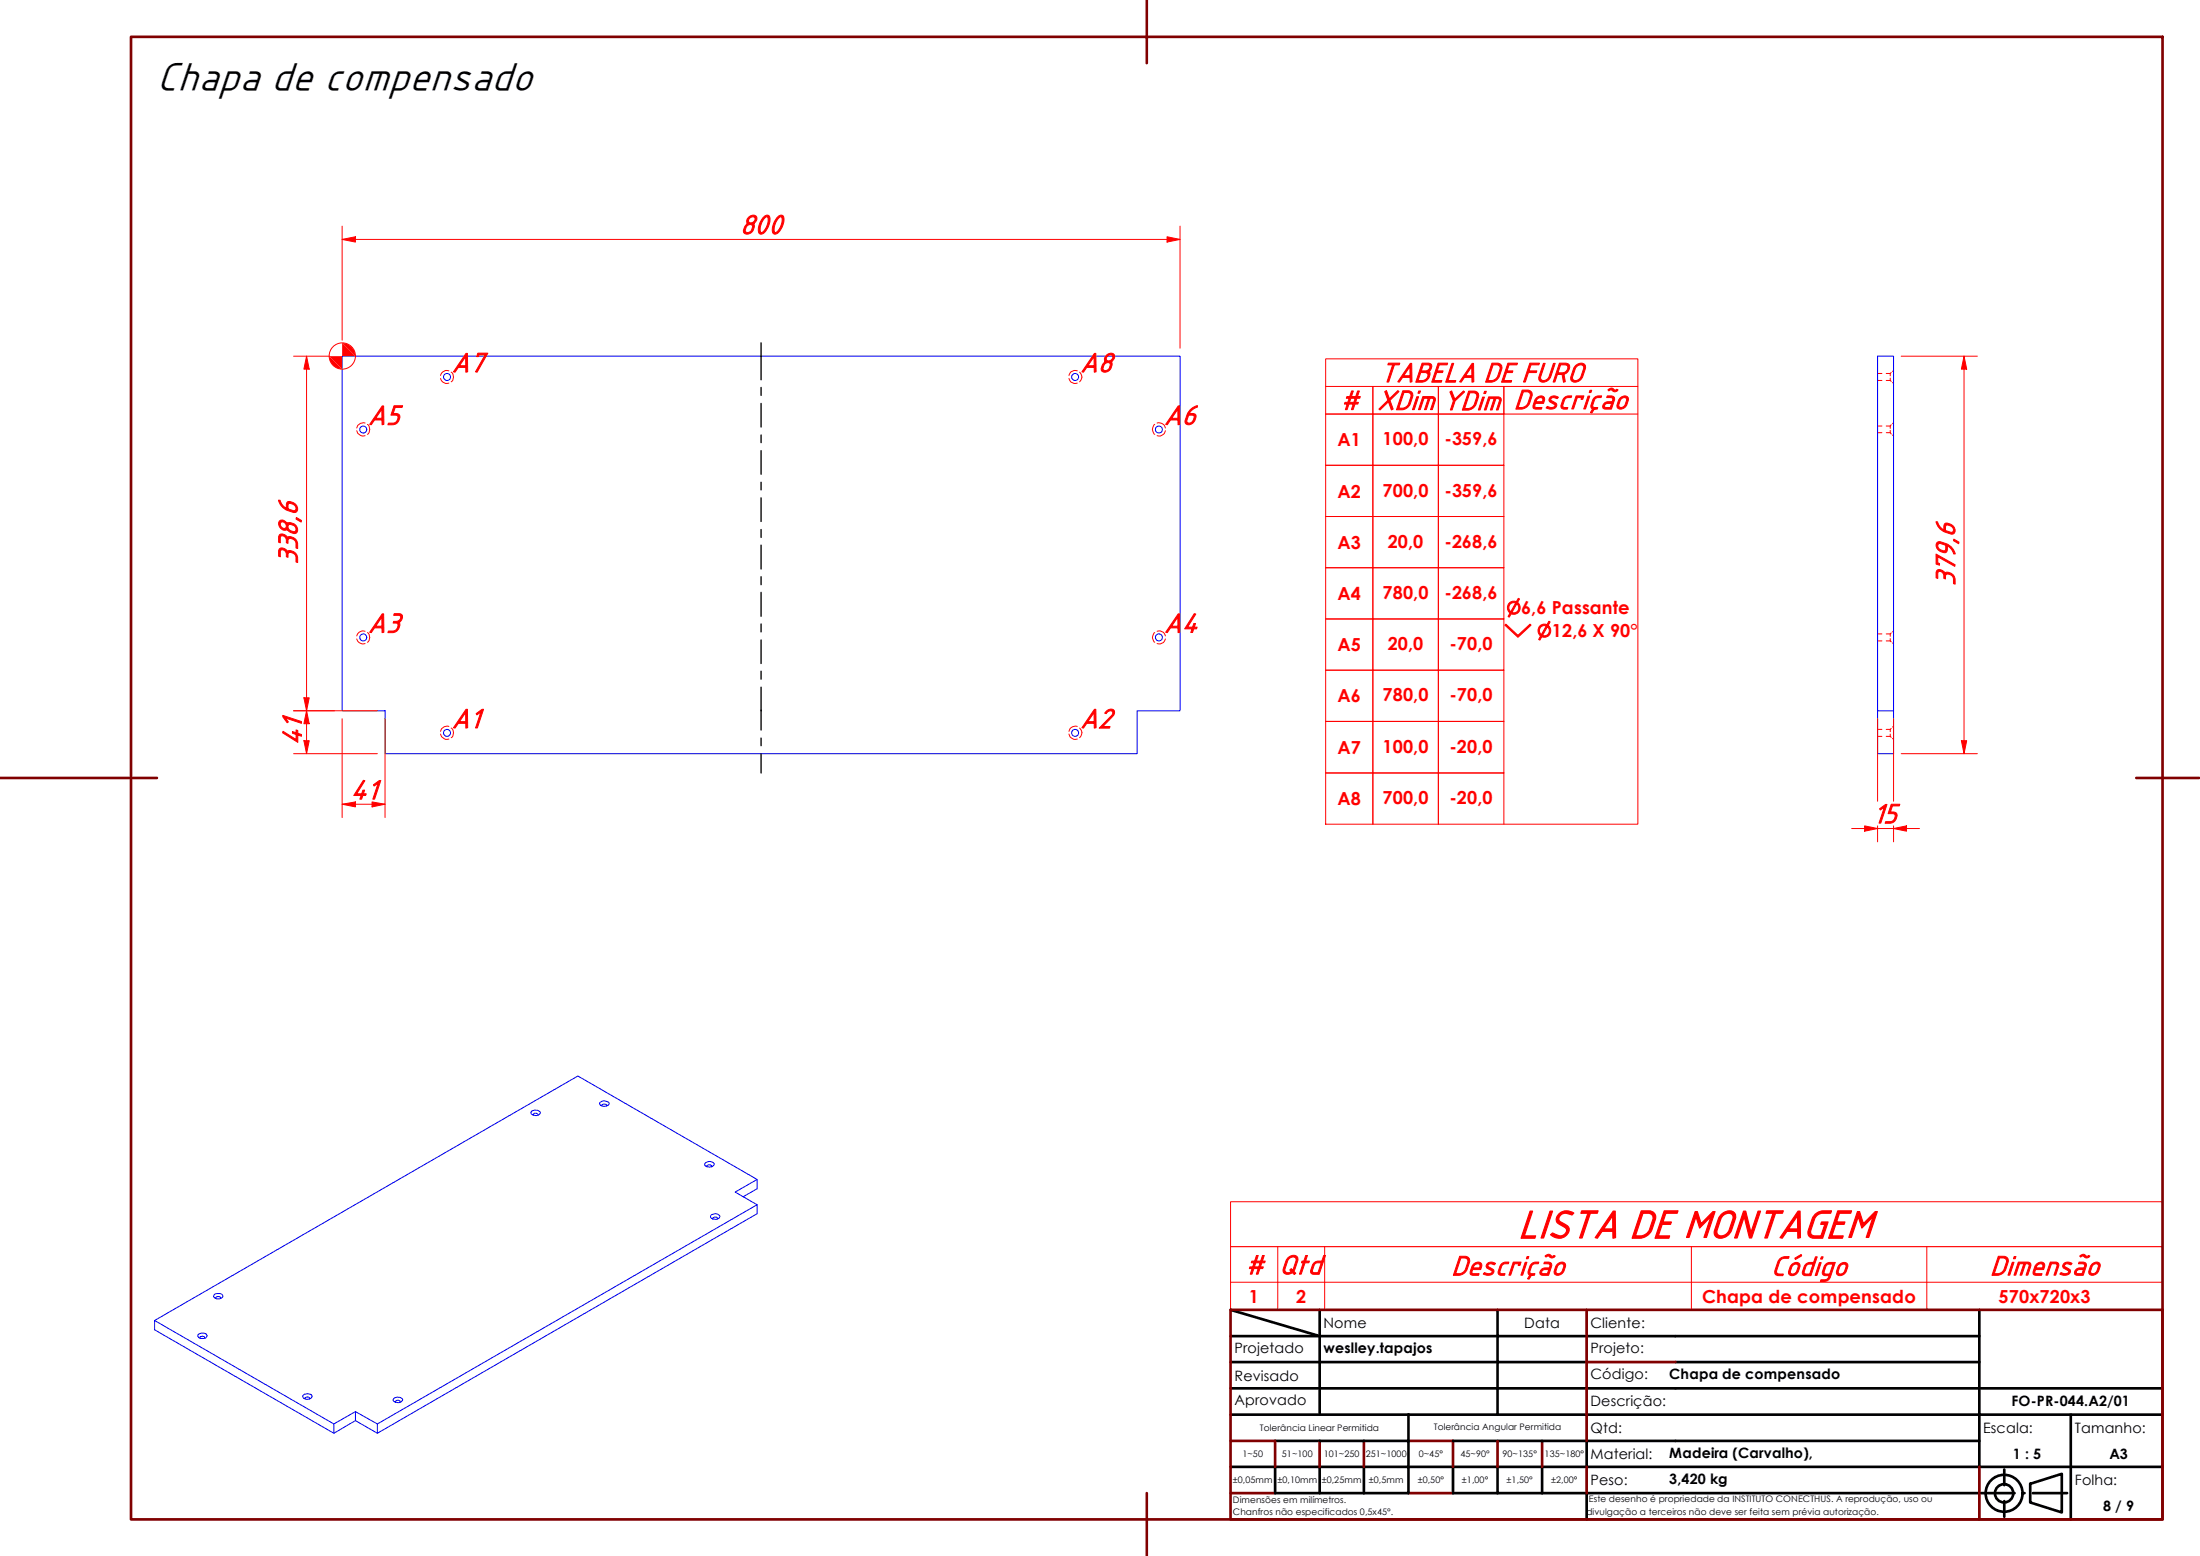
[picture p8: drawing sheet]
<svg xmlns="http://www.w3.org/2000/svg" width="420mm" height="297mm" viewBox="0 0 420 297" stroke-linecap="round" stroke-linejoin="round" font-family="sans-serif">
<!-- layer: Hidden ABNT -->
<g fill="none" stroke="#f00" stroke-width=".19">
<path d="M84.1 72.2a1.22 1.22 0 0 0 1.6 .9M85.7 70.8a1.27 1.27 0 0 0-1.6 .9M86.2 71a1.18 1.18 0 0 1 0 1.9M204.2 72.2a1.15 1.15 0 0 0 1.5 .9M205.7 70.8a1.27 1.27 0 0 0-1.5 .9M206.2 71a1.18 1.18 0 0 1 0 1.9M358.6 71.3h.8M358.6 72.6h.8M360.2 71.3h.8M360.2 72.6h.8M361 72.2v.4M361 72.6l.2 .2"/>
<path d="M361.2 71.1l-.2 .2v.4M361.4 73l.2 .2M361.6 70.7l-.2 .2M68.1 82.2a1.31 1.31 0 0 0 1.6 1M69.7 80.8h-.5a1.26 1.26 0 0 0-1.1 .9M70.2 81a1.24 1.24 0 0 1 0 1.9M220.5 81a1.24 1.24 0 0 0 0 1.9M221 80.8h.6a1.11 1.11 0 0 1 1 .9M222.6 82.2a1.22 1.22 0 0 1-1.6 1M358.6 82.6h.8M358.6 81.3h.8M360.2 82.6h.8"/>
<path d="M360.2 81.3h.8M361 81.3v.5M361 82.2v.4M361 82.6l.2 .3M361.2 81.1l-.2 .2M361.4 83l.2 .2M361.6 80.7l-.2 .2M68.1 122a1.22 1.22 0 0 0 1.6 .9M69.7 120.5a1.27 1.27 0 0 0-1.6 .9M70.2 120.8a1.18 1.18 0 0 1 0 1.8M85.7 138.7h-.9a1.05 1.05 0 0 0-.7 .9M86.2 139a1.18 1.18 0 0 1 0 1.8"/>
<path d="M205.7 138.7h-.6a1.11 1.11 0 0 0-.9 .9M206.2 139a1.18 1.18 0 0 1 0 1.8M220.5 120.8a1.18 1.18 0 0 0 0 1.8M221 120.5a1.27 1.27 0 0 1 1.6 .9M222.6 122a1.15 1.15 0 0 1-1.6 .9M358.6 139.2h.8M358.6 122.4h.8M358.6 121h.8M360.2 139.2h.8M360.2 122.4h.8M360.2 121h.8M361 121v.5"/>
<path d="M361 121.9v.5M361 122.4l.2 .1M361.2 139.1l-.2 .1v.5M361.2 120.8l-.2 .2M361.4 122.7l.2 .2M361.6 138.6l-.2 .2M361.6 120.4l-.2 .2M84.1 140.1a1.31 1.31 0 0 0 1.6 1M204.2 140.1a1.22 1.22 0 0 0 1.5 1M358.6 140.6h.8M360.2 140.6h.8M361 140.1v.5"/>
<path d="M361 140.6l.2 .2M361.4 141l.2 .1"/>
</g>
<!-- layer: Visible ABNT -->
<g fill="none" stroke="#00f" stroke-width=".19">
<path d="M65.3 68h160.1v67.7h-8.2v8.2h-143.7v-8.2h-8.2zM358.6 135.7h3v8.2h-3v-75.9h3v67.7M101.6 212.1a1.09 1.09 0 0 1 1.6 .4 1.03 1.03 0 0 1-1.8 0zM101.9 212.9a.45 .45 0 0 1 .4-.4 .45 .45 0 0 1 .4 .4M114.6 210.4a1.11 1.11 0 0 1 1.7 .3 1.13 1.13 0 0 1-1.8 0zM115 211.1a.41 .41 0 0 1 .2-.4 .41 .41 0 0 1 .5 .1l.2 .1-.1 .2M134.7 222a1.05 1.05 0 0 1 1.7 .3 1.09 1.09 0 0 1-1.8 0zM135.1 222.7a.41 .41 0 0 1 .2-.4 .41 .41 0 0 1 .5 .1l.2 .2-.1 .1M135.8 232a1.05 1.05 0 0 1 1.7 .3 1.03 1.03 0 0 1-1.8 0zM136.1 232.7a.45 .45 0 0 1 .5-.4 .45 .45 0 0 1 .4 .4M141.9 228.5l2.7-1.6v-1.7l-34.2-19.8-80.9 46.7M144.6 225.2l-4.2 2.4 4.2 2.4"/>
<path d="M37.8 254.8a1.18 1.18 0 0 1 1.8 .2 1.07 1.07 0 0 1-1.8 .1zM38.2 255.4a.41 .41 0 0 1 .3-.3 .41 .41 0 0 1 .4 0l.2 .2v.1M40.9 247.2a1.2 1.2 0 0 1 1.6 .1 .93 .93 0 0 1-1.5 .5l-.2-.4zM41.2 247.9a.49 .49 0 0 1 .5-.4 .49 .49 0 0 1 .5 .3l-.1 .1M58 266.3a1.21 1.21 0 0 1 1.6 .3 1.02 1.02 0 0 1-.9 .5 1.02 1.02 0 0 1-.9-.5zM58.3 267.1a.41 .41 0 0 1 .2-.4 .41 .41 0 0 1 .5 0l.2 .2-.1 .2M63.8 271.8l-34.3-19.7v1.8l34.3 19.7 4.1-2.4 4.2 2.4 72.5-41.9v-1.7l-72.5 41.8v1.8M67.9 271.2v-1.7l4.2 2.3M67.9 269.5l-4.1 2.3v1.8M75.3 266.9a1.09 1.09 0 0 1 1.6 .4 1.09 1.09 0 0 1-1.8 0zM75.6 267.7a.41 .41 0 0 1 .2-.4 .41 .41 0 0 1 .5 .1l.2 .1-.1 .2"/>
<circle cx="85.4" cy="72" r=".67"/>
<circle cx="205.3" cy="72" r=".67"/>
<circle cx="69.4" cy="82" r=".67"/>
<circle cx="221.3" cy="82" r=".67"/>
<circle cx="69.4" cy="121.7" r=".67"/>
<circle cx="85.4" cy="139.9" r=".67"/>
<circle cx="205.3" cy="139.9" r=".67"/>
<circle cx="221.3" cy="121.7" r=".67"/>
</g>
<path d="M244 238v12M253 238v12M323 238v12M368 238v12M413 238v-8.6h-178v20.6h178v-5.2h-178" fill="none" stroke="#f00" stroke-width=".19"/>
<path d="M235 238h178v6.8" fill="none" stroke="#f00" stroke-width=".22"/>
<!-- layer: Borda A3/A4 (ABNT) -->
<g fill="none" stroke="#800000" stroke-width=".51">
<path d="M25 7h388v283.1h-388zM219 0v12.1M0 148.5h30M408 148.5h12M235 250h178v40.1h-178zM303 250v25.1M235 275.1h8.5v4.9M252 275.1v4.9M260.5 275.1v4.9M269 275.1h8.5v4.9M286 275.1v4.9M294.5 275.1v4.9"/>
<path d="M303 260h17M219 285v12M235 285h8.5M269 285h8.5M303 280v5M378 280v10.1"/>
</g>
<g fill="none" stroke="#000" stroke-width=".51">
<path d="M235 255.1h143M235 250l17 5.1M252 250v20.1M286 250v10M378 250v30M235 260h51M235 265h178M235 270.1h178M243.5 275.1h25.5M269 270.1v14.9h-25.5v-5M277.5 275.1h25.5M286 260h17"/>
<path d="M286 260v10.1M303 275.1h75M303 275.1v4.9M320 260h58M395.5 270.1v20M235 280h178M252 280v5M260.5 280v5M277.5 280v5h100.5M286 280v5M294.5 280v5M303 285v5.1"/>
<path d="M378.3 285h6.4M382.8 280.5v3M382.8 286.6v2.9M386.3 285h.4M387.7 283.3l6.1-1.9v7.3l-6.1-1.9zM388.2 285h6.6"/>
<circle cx="382.7" cy="285.1" r="3.5"/>
<circle cx="382.7" cy="285.1" r="1.75"/>
</g>
<circle cx="65.4" cy="68" r="2.51" fill="none" stroke="#f00" stroke-width=".19"/>
<g fill="#f00">
<path d="M65.3 65.5a2.6 2.6 0 0 1 2.6 2.5z" fill-rule="evenodd"/>
<path d="M62.9 68l2.4 2.5a2.49 2.49 0 0 1-2.4-2.5z" fill-rule="evenodd"/>
<path d="M65.3 65.5l2.6 2.5h-5l2.4 2.5z" fill-rule="evenodd"/>
</g>
<g fill="none" stroke="#f00" stroke-width=".19">
<path d="M253.2 73.8h9v5.2h-9h9v9.8h-9h9v9.8h-9h9v9.8h-9h9v9.8h-9h9v9.7h-9h9v9.8h-9h9v9.9h-9h9v9.7v-9.7h12.5v9.7v-9.7h12.5v9.7M253.2 68.5h59.6v88.8h-59.6zM262.2 73.8h12.5v5.2h-12.5zM262.2 79h12.5v9.8h-12.5zM274.7 73.8h12.5v5.2h-12.5zM274.7 79h12.5v9.8h-12.5zM312.8 73.8h-25.6v5.2h25.6M262.2 88.8h12.5v9.8h-12.5zM262.2 98.6h12.5v9.8h-12.5zM274.7 88.8h12.5v9.8h-12.5zM274.7 98.6h12.5v9.8h-12.5zM262.2 108.4h12.5v9.8h-12.5z"/>
<path d="M262.2 118.2h12.5v9.7h-12.5zM274.7 108.4h12.5v9.8h-12.5zM274.7 118.2h12.5v9.7h-12.5zM262.2 127.9h12.5v9.8h-12.5zM262.2 137.7h12.5v9.9h-12.5zM274.7 127.9h12.5v9.8h-12.5zM274.7 137.7h12.5v9.9h-12.5z"/>
</g>
<!-- layer: Linha de centro (ISO) -->
<g fill="none" stroke="#000" stroke-width=".25">
<path d="M145.4 65.5v7M145.4 74v1.5M145.4 77v4.5M145.4 83v1.5M145.4 86v4.5M145.4 92.1v1.4M145.4 95v4.6M145.4 101.1v1.5M145.4 104.1v4.5M145.4 110.1v1.5M145.4 113.1v4.6M145.4 119.1v1.5"/>
<path d="M145.4 122.2v4.5M145.4 128.1v1.6M145.4 131.2v8.2M145.4 140.9v1.5M145.4 143.9v3.7"/>
</g>
<path d="M375.1 141.4v2.5" fill="none" stroke="#f00" stroke-width=".19"/>
<path d="M374.6 141.4h1l-.5 2.5z" fill="#f00"/>
<path d="M375.1 68v2.5M374.6 141.4h1l-.5 2.5z" fill="none" stroke="#f00" stroke-width=".19"/>
<path d="M375.1 68l.5 2.5h-1z" fill="#f00"/>
<path d="M363.1 68h14.5M375.1 68l.5 2.5h-1zM375.1 70.5v70.9M356.1 158.2h2.5M363.1 143.9h14.5" fill="none" stroke="#f00" stroke-width=".19"/>
<path d="M356.1 157.7l2.5 .5-2.5 .5z" fill="#f00"/>
<path d="M356.1 157.7l2.5 .5-2.5 .5zM361.6 158.2h2.5" fill="none" stroke="#f00" stroke-width=".19"/>
<path d="M361.6 158.2l2.5-.5v1z" fill="#f00"/>
<path d="M65.3 45.7h2.6M358.6 137.2v15.8M361.6 137.2v15.8M353.6 158.2h2.5M358.6 158.2h3M358.6 157.7v3M361.6 158.2l2.5-.5v1zM361.6 157.7v3M364.1 158.2h2.5" fill="none" stroke="#f00" stroke-width=".19"/>
<path d="M65.3 45.7l2.6-.5v1z" fill="#f00"/>
<path d="M65.3 45.7l2.6-.5v1zM222.9 45.7h2.5" fill="none" stroke="#f00" stroke-width=".19"/>
<path d="M222.9 45.2l2.5 .5-2.5 .5z" fill="#f00"/>
<path d="M65.3 43.2v21.7M67.9 45.7h155M222.9 45.2l2.5 .5-2.5 .5zM225.4 43.2v23.3M65.3 153.5h2.6" fill="none" stroke="#f00" stroke-width=".19"/>
<path d="M65.3 153.5l2.6-.4v.9z" fill="#f00"/>
<path d="M65.3 153.5l2.6-.4v.9zM71.1 153.5h2.4" fill="none" stroke="#f00" stroke-width=".19"/>
<path d="M71.1 153.1l2.4 .4-2.4 .5z" fill="#f00"/>
<path d="M58.5 135.7v2.5M65.3 137.2v18.9M73.5 137.2v18.9M67.9 153.5h3.2M71.1 153.1l2.4 .4-2.4 .5z" fill="none" stroke="#f00" stroke-width=".19"/>
<path d="M58.5 135.7l.6 2.5h-1.1z" fill="#f00"/>
<path d="M58.5 135.7l.6 2.5h-1.1zM58.5 141.4v2.5" fill="none" stroke="#f00" stroke-width=".19"/>
<path d="M58 141.4h1.1l-.6 2.5z" fill="#f00"/>
<path d="M58.5 68v2.5M56.1 135.7h16M58.5 138.2v3.2M56.1 143.9h16M58 141.4h1.1l-.6 2.5z" fill="none" stroke="#f00" stroke-width=".19"/>
<path d="M58.5 68l.6 2.5h-1.1z" fill="#f00"/>
<path d="M58.5 68l.6 2.5h-1.1zM58.5 133.2v2.5" fill="none" stroke="#f00" stroke-width=".19"/>
<path d="M58 133.2h1.1l-.6 2.5z" fill="#f00"/>
<path d="M56.1 68h6.8M58.5 70.5v62.7M56.1 135.7h7.8M58 133.2h1.1l-.6 2.5z" fill="none" stroke="#f00" stroke-width=".19"/>
<text font-size="8.2" x="30" y="17.2">Chapa de compensado</text>
<text font-size="8.1" fill="#f00" x="289.9" y="236.3">LISTA DE MONTAGEM</text>
<g font-size="5.6" fill="#f00">
<text x="141.4" y="44.6">800</text>
<text x="86.2" y="71">A7</text>
<text x="206.2" y="71">A8</text>
<text x="263.5" y="72.9">TABELA DE FURO</text>
<text x="70.2" y="81">A5</text>
<text x="222.2" y="81">A</text>
<text x="225.7" y="81">6</text>
<text x="256" y="78.2">#</text>
<text x="263" y="78.2">XDim</text>
<text x="275.4" y="78.2">YDim</text>
<text x="289.1" y="78">Descrição</text>
<text x="56.8" y="107.8" transform="rotate(-90 56.8 107.8)">338,6</text>
<text x="373.3" y="111.9" transform="rotate(-90 373.3 111.9)">379,6</text>
<text x="70.2" y="120.7">A3</text>
<text x="222.2" y="120.7">A</text>
<text x="225.7" y="120.7">4</text>
<text x="57.5" y="142.3" transform="rotate(-90 57.5 142.3)">41</text>
<text x="86.2" y="138.9">A1</text>
<text x="206.2" y="138.9">A2</text>
<text x="67" y="152.5">41</text>
<text x="357.7" y="157.1">15</text>
<text x="237.8" y="243.2">#</text>
<text x="244.3" y="243.2">Qtd</text>
<text x="277.2" y="243.4">Descrição</text>
<text x="338.3" y="243.4">Código</text>
<text x="380" y="243.4">Dimensão</text>
</g>
<g font-size="3.4" fill="#f00">
<text x="255.5" y="85.2">A1</text>
<text x="264" y="85">100,0</text>
<text x="275.8" y="85">-359,6</text>
<text x="255.5" y="95">A2</text>
<text x="264" y="94.8">700,0</text>
<text x="275.8" y="94.8">-359,6</text>
<text x="255.5" y="104.8">A3</text>
<text x="265" y="104.6">20,0</text>
<text x="275.8" y="104.6">-268,6</text>
<text x="255.5" y="114.5">A4</text>
<text x="264" y="114.3">780,0</text>
<text x="275.8" y="114.3">-268,6</text>
<text x="255.5" y="124.3">A5</text>
<text x="265" y="124.1">20,0</text>
<text x="276.8" y="124.1">-70,0</text>
<text x="255.5" y="134.1">A6</text>
<text x="264" y="133.9">780,0</text>
<text x="276.8" y="133.9">-70,0</text>
<text x="255.5" y="143.9">A7</text>
<text x="264" y="143.7">100,0</text>
<text x="276.8" y="143.7">-20,0</text>
<text x="255.5" y="153.7">A8</text>
<text x="264" y="153.5">700,0</text>
<text x="276.8" y="153.5">-20,0</text>
<text x="238.5" y="248.7">1</text>
<text x="247.5" y="248.7">2</text>
<text x="325.1" y="248.7">Chapa de compensado</text>
<text x="381.7" y="248.7">570x720x3</text>
</g>
<g font-size="3.2" fill="#f00">
<text x="287.7" y="117.2">⌀6,6 Passante</text>
<text x="287.2" y="121.6">⌵ ⌀12,6 X 90°</text>
</g>
<g font-size="2.7">
<text x="252.8" y="253.5">Nome</text>
<text x="291.1" y="253.5">Data</text>
<text x="303.8" y="253.5">Cliente:</text>
<text x="235.8" y="258.3">Projetado</text>
<text x="235.8" y="263.6">Revisado</text>
<text x="252.8" y="258.3">weslley.tapajos</text>
<text x="303.8" y="263.3">Código:</text>
<text x="303.8" y="258.3">Projeto:</text>
<text x="318.8" y="263.3">Chapa de compensado</text>
<text x="235.8" y="268.3">Aprovado</text>
<text x="303.8" y="268.3">Descrição:</text>
<text x="384.2" y="268.4">FO-PR-044.A2/01</text>
<text x="303.8" y="273.5">Qtd:</text>
<text x="378.8" y="273.5">Escala:</text>
<text x="396.2" y="273.5">Tamanho:</text>
<text x="303.8" y="278.6">Material:</text>
<text x="318.8" y="278.3">Madeira (Carvalho),</text>
<text x="384.4" y="278.5">1 : 5</text>
<text x="402.8" y="278.6">A3</text>
<text x="303.8" y="283.5">Peso:</text>
<text x="318.8" y="283.3">3,420 kg</text>
<text x="396.2" y="283.6">Folha:</text>
<text x="401.6" y="288.4">8 / 9</text>
</g>
<g font-size="1.7">
<text x="240.6" y="273.2">Tolerância Linear Permitida</text>
<text x="273.8" y="273">Tolerância Angular Permitida</text>
<text x="237.3" y="278.2">1~50</text>
<text x="244.8" y="278.2">51~100</text>
<text x="252.9" y="278.2">101~250</text>
<text x="260.9" y="278.2">251~1000</text>
<text x="271" y="278.2">0~45°</text>
<text x="279" y="278.2">45~90°</text>
<text x="287" y="278.2">90~135°</text>
<text x="295" y="278.2">135~180°</text>
<text x="235.5" y="286.9">Dimensões em milímetros.</text>
<text x="235.5" y="283.1">±0,05mm</text>
<text x="244" y="283.1">±0,10mm</text>
<text x="252.5" y="283.1">±0,25mm</text>
<text x="261.4" y="283.1">±0,5mm</text>
<text x="270.8" y="283.1">±0,50°</text>
<text x="279.2" y="283.1">±1,00°</text>
<text x="287.7" y="283.1">±1,50°</text>
<text x="296.2" y="283.1">±2,00°</text>
<text x="303.5" y="286.8">Este desenho é propriedade da INSTITUTO CONECTHUS. A reprodução, uso ou</text>
<text x="235.5" y="289.2">Chanfros não especificados 0,5x45°.</text>
<text x="303" y="289.2">divulgação a terceiros não deve ser feita sem prévia autorização.</text>
</g>
</svg>
